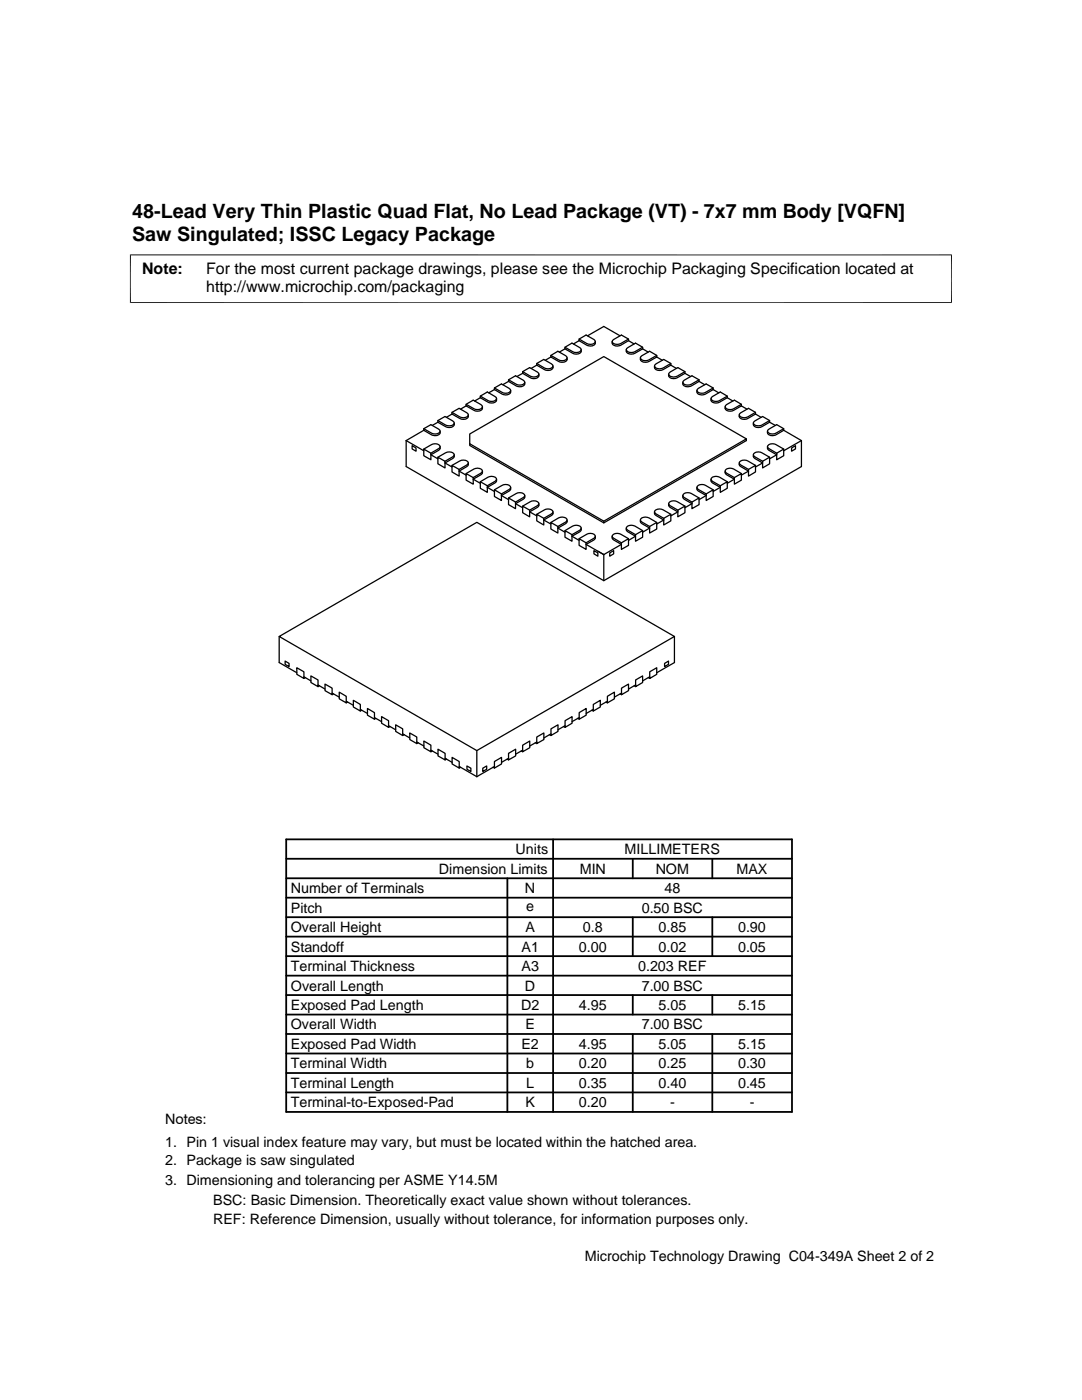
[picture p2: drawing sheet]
<svg xmlns="http://www.w3.org/2000/svg" width="216mm" height="279mm" viewBox="0 0 216 279" stroke-linecap="round" stroke-linejoin="round" font-family="sans-serif">
<g fill="none" stroke="#000" stroke-width=".25">
<path d="M95.8 79.4l1.6 .9a1.16 1.16 0 0 0 1.7-.4v-.4M95.8 79.1l1.6 .8a1.16 1.16 0 0 0 1.7-.4l-.3-.4-1.6-.9-1.4 .9v.3M95.8 79.4l-1.1 .6M98.7 77.7l1.5 1a1.18 1.18 0 0 0 1.7-.5v-.3M98.7 77.4l1.5 .9a1.16 1.16 0 0 0 1.7-.4l-.3-.4-1.5-.9-1.4 .8v.3M98.7 77.7l-1.2 .7M101.5 76.1l1.5 .9a1.2 1.2 0 0 0 1.7-.4v-.3M101.5 75.8l1.5 .9a1.16 1.16 0 0 0 1.7-.4l-.3-.4-1.5-.9-1.4 .8v.3M101.5 76.1l-1.2 .7M104.3 74.5l1.5 .9a1.16 1.16 0 0 0 1.7-.4v-.3M104.3 74.2l1.5 .9a1.19 1.19 0 0 0 1.7-.4l-.3-.4-1.5-.9-1.4 .8v.3M104.3 74.5l-1.2 .6"/>
<path d="M107.1 72.9l1.5 .9a1.16 1.16 0 0 0 1.7-.4v-.4M107.1 72.5l1.5 .9a1.21 1.21 0 0 0 1.7-.4l-.3-.4-1.5-.9-1.4 .8v.4M107.1 72.9l-1.1 .6M109.9 71.2l1.6 .9a1.16 1.16 0 0 0 1.7-.4v-.3M109.9 70.9l1.6 .9a1.16 1.16 0 0 0 1.7-.4l-.3-.4-1.6-.9-1.4 .8v.3M109.9 71.2l-1.1 .7M112.7 69.6l1.6 .9a1.16 1.16 0 0 0 1.7-.4v-.3M112.7 69.3l1.6 .9a1.16 1.16 0 0 0 1.7-.4l-.3-.4-1.6-.9-1.4 .8v.3M112.7 69.6l-1.1 .7M115.5 68l1.6 .9a1.18 1.18 0 0 0 1.7-.4v-.3M115.5 67.7l1.6 .9a1.16 1.16 0 0 0 1.7-.4l-.3-.4-1.6-.9-1.4 .8v.3M115.5 68l-1.1 .6"/>
<path d="M117.2 67l3.3-1.8 3.2 1.8M125.4 68l1.1 .6M125.4 68l-1.5 .9a1.2 1.2 0 0 1-1.7-.4v-.3M125.4 67.7l-1.5 .9a1.18 1.18 0 0 1-1.7-.4l.2-.4 1.6-.9 1.4 .8v.3M128.2 69.6l1.1 .7M128.2 69.6l-1.5 .9a1.18 1.18 0 0 1-1.7-.4v-.3M128.2 69.3l-1.5 .9a1.18 1.18 0 0 1-1.7-.4l.3-.4 1.5-.9 1.4 .8v.3M131 71.2l1.2 .7M131 71.2l-1.5 .9a1.18 1.18 0 0 1-1.7-.4v-.3M131 70.9l-1.5 .9a1.18 1.18 0 0 1-1.7-.4l.3-.4 1.5-.9 1.4 .8v.3M133.9 72.9l1.1 .6M133.9 72.9l-1.6 .9a1.2 1.2 0 0 1-1.7-.4v-.4"/>
<path d="M133.9 72.5l-1.6 .9a1.24 1.24 0 0 1-1.7-.4l.3-.4 1.5-.9 1.5 .8v.4M136.7 74.5l1.1 .6M136.7 74.5l-1.6 .9a1.06 1.06 0 0 1-1.7-.7M136.7 74.2l-1.6 .9a1.22 1.22 0 0 1-1.7-.4l.3-.4 1.6-.9 1.4 .8v.3M139.5 76.1l1.1 .7M139.5 76.1l-1.6 .9a1.19 1.19 0 0 1-1.7-.4v-.3M139.5 75.8l-1.6 .9a1.16 1.16 0 0 1-1.7-.4l.3-.4 1.6-.9 1.4 .8v.3M142.3 77.7l1.1 .7M142.3 77.7l-1.5 1a1.19 1.19 0 0 1-1.7-.5v-.3M142.3 77.4l-1.5 .9a1.16 1.16 0 0 1-1.7-.4l.2-.4 1.6-.9 1.4 .8v.3M145.1 79.4l1.1 .6M145.1 79.4l-1.5 .9a1.16 1.16 0 0 1-1.7-.4v-.4"/>
<path d="M145.1 79.1l-1.5 .8a1.16 1.16 0 0 1-1.7-.4l.3-.4 1.5-.9 1.4 .9v.3M81 87.9l3.6 2.1M81 87.9v5.2l39.5 22.8 39.4-22.8v-5.2M82.2 88.9l.8 .5v.6l-.8-.4zM84.6 89.6l1.4 .8v1.4l-1.4-.8zM84.6 89.6l1.5-.9a1.18 1.18 0 0 1 1.7 .4l-.3 .4-1.5 .9M84.6 85.6l1.5 .8a1.18 1.18 0 0 0 1.7-.4l-.3-.4-1.5-.8-1.4 .8v.3M84.6 85.9l-3.6 2M84.6 85.9l1.5 .9a1.22 1.22 0 0 0 1.7-.4v-.4M87.4 91.2l1.4 .9v1.3l-1.4-.8zM87.4 91.2l1.5-.8a1.18 1.18 0 0 1 1.7 .4l-.3 .4-1.5 .9M87.4 83.9l1.8 1a1.12 1.12 0 0 0 1.4-.5l-.3-.4-1.5-.9-1.4 .8v.4"/>
<path d="M87.4 84.3l1.5 .9a1.18 1.18 0 0 0 1.7-.4v-.4M87.4 84.3l-1.1 .6M87.8 89.1v.6l-.3 .2-1.5 .9 1.4 .8M90.2 92.9l1.4 .8v1.3l-1.4-.8zM90.2 92.9l1.6-.9a1.16 1.16 0 0 1 1.7 .4l-.3 .4-1.6 .9M90.2 82.3l1.6 .9a1.19 1.19 0 0 0 1.7-.4l-.3-.4-1.6-.9-1.4 .8v.3M90.2 82.6l1.6 .9a1.16 1.16 0 0 0 1.7-.4v-.3M90.2 82.6l-1.1 .7M90.6 90.8v.5l-.3 .2-1.5 .9 1.4 .8M93 94.5l1.4 .8v1.3l-1.4-.8zM93 94.5l1.6-.9a1.19 1.19 0 0 1 1.7 .4l-.3 .4-1.6 .9M93 81l1.6 .9a1.16 1.16 0 0 0 1.7-.4v-.3"/>
<path d="M93 80.7l1.6 .9a1.16 1.16 0 0 0 1.7-.4l-.3-.4-1.6-.9-1.4 .8v.3M93 81l-1.1 .7M93.5 92.4l-.1 .5-1.8 1.1 1.4 .8M93.7 86.6l26.8-15.4 28.4 16.4-28.4 16.4-26.8-15.4zM95.8 96.1l1.4 .8v1.4l-1.4-.8zM95.8 96.1l1.6-.9a1.21 1.21 0 0 1 1.7 .4l-.3 .5-1.6 .8M96.3 94l-.1 .5-.2 .2-1.6 .9 1.4 .9M98.7 97.7l1.4 .9v1.3l-1.4-.8zM98.7 97.7l1.5-.8a1.16 1.16 0 0 1 1.7 .4l-.3 .4-1.5 .9M99.1 95.6l-.1 .6-.2 .2-1.6 .9 1.5 .8M101.5 99.4l1.4 .8v1.3l-1.4-.8zM101.5 99.4l1.5-.9a1.16 1.16 0 0 1 1.7 .4l-.3 .4-1.5 .9"/>
<path d="M101.9 97.3l-.1 .5-.2 .2-1.5 .9 1.4 .8M104.7 98.9l-.1 .5-.2 .2-1.5 .9 1.4 .8M136.2 98.9l.1 .5 .2 .2 1.6 .9-1.4 .8M139.1 97.3v.5l.2 .2 1.6 .9-1.4 .8M139.5 99.4l-1.6-.9a1.16 1.16 0 0 0-1.7 .4l.3 .4 1.6 .9M140.9 98.6l1.4-.9v1.4l-1.4 .8zM141.9 95.6v.6l.3 .2 1.5 .9-1.4 .8M142.3 97.7l-1.5-.8a1.16 1.16 0 0 0-1.7 .4l.2 .4 1.6 .9M143.7 96.9l1.4-.8v1.4l-1.4 .8zM144.7 94l.1 .5 .2 .2 1.5 .9-1.4 .9M145.1 96.1l-1.5-.9a1.21 1.21 0 0 0-1.7 .4l.3 .5 1.5 .8M146.5 95.3l1.4-.8v1.3l-1.4 .8z"/>
<path d="M147.5 92.4l.1 .5 1.8 1.1-1.5 .8M147.9 81l1.2 .7M147.9 81l-1.5 .9a1.16 1.16 0 0 1-1.7-.4v-.3M147.9 80.7l-1.5 .9a1.16 1.16 0 0 1-1.7-.4l.3-.4 1.5-.9 1.4 .8v.3M147.9 94.5l-1.5-.9a1.19 1.19 0 0 0-1.7 .4l.3 .4 1.5 .9M148.9 87.6v.3l-28.4 16.5-26.8-15.5v-.3M149.4 93.7l1.3-.8v1.3l-1.3 .8zM150.3 90.8l.1 .5 .2 .2 1.6 .9-1.5 .8M150.7 82.6l-1.5 .9a1.16 1.16 0 0 1-1.7-.4v-.3M150.7 82.3l-1.5 .9a1.19 1.19 0 0 1-1.7-.4l.3-.4 1.6-.9 1.3 .8v.3M150.7 82.6l1.2 .7M150.7 92.9l-1.5-.9a1.16 1.16 0 0 0-1.7 .4l.3 .4 1.6 .9"/>
<path d="M152.2 92.1l1.4-.9v1.4l-1.4 .8zM153.1 89.1l.1 .6 .2 .2 1.6 .9-1.4 .8M153.6 84.3l-1.6 .9a1.16 1.16 0 0 1-1.7-.4v-.4M153.6 83.9l-1.9 1a1.12 1.12 0 0 1-1.4-.5l.3-.4 1.6-.9 1.4 .8v.4M153.6 84.3l1.1 .6M153.6 91.2l-1.6-.8a1.16 1.16 0 0 0-1.7 .4l.3 .4 1.6 .9M155 90.4l1.4-.8v1.4l-1.4 .8zM156.4 85.9l-1.6 .9a1.2 1.2 0 0 1-1.7-.4v-.4M156.4 85.6l-1.6 .8a1.16 1.16 0 0 1-1.7-.4l.3-.4 1.6-.8 1.4 .8v.3M156.4 89.6l-1.6-.9a1.16 1.16 0 0 0-1.7 .4l.3 .4 1.6 .9M156.4 85.9l3.5 2M157.9 89.4l.8-.5v.7l-.8 .4z"/>
<path d="M159.9 87.9l-3.5 2.1M104.3 101l1.4 .8v1.3l-1.4-.8zM104.3 101l1.5-.9a1.16 1.16 0 0 1 1.7 .4l-.3 .4-1.5 .9M107.1 102.6l1.4 .8v1.4l-1.4-.9zM107.1 102.6l1.5-.9a1.16 1.16 0 0 1 1.7 .5l-.3 .4-1.5 .8M107.5 100.5v.5l-.3 .3-1.5 .9 1.4 .8M109.9 104.3l1.4 .8v1.3l-1.4-.8zM109.9 104.3l1.6-.9a1.19 1.19 0 0 1 1.7 .4l-.3 .4-1.6 .9M110.3 102.2v.5l-1.8 1.1 1.4 .8M112.7 105.9l1.4 .8v1.3l-1.4-.8zM112.7 105.9l1.6-.9a1.21 1.21 0 0 1 1.7 .4l-.3 .4-1.6 .9M113.2 103.8l-.1 .5-.2 .2-1.6 .9 1.4 .8"/>
<path d="M115.5 107.5l1.4 .8v1.3l-1.4-.8zM115.5 107.5l1.6-.9a1.16 1.16 0 0 1 1.7 .4l-.3 .4-1.6 .9M116 105.4l-.1 .5-.2 .2-1.6 .9 1.4 .8M118.5 109.9l.8 .4v.7l-.8-.5zM118.8 107l-.1 .5-.2 .3-1.6 .8 3.6 2.1M120.5 104v.4M120.5 110.7v5.2M121.7 110.3l.7-.4v.6l-.7 .5zM122.2 107v.5l.2 .3 1.6 .8-3.5 2.1M124 108.3l1.4-.8v1.3l-1.4 .8zM125 105.4v.5l.3 .2 1.5 .9-1.4 .8M125.4 107.5l-1.5-.9a1.18 1.18 0 0 0-1.7 .4l.2 .4 1.6 .9"/>
<path d="M126.8 106.7l1.4-.8v1.3l-1.4 .8zM127.8 103.8v.5l.3 .2 1.5 .9-1.4 .8M128.2 105.9l-1.5-.9a1.22 1.22 0 0 0-1.7 .4l.3 .4 1.5 .9M129.6 105.1l1.4-.8v1.3l-1.4 .8zM130.6 102.2l.1 .5 1.7 1.1-1.4 .8M131 104.3l-1.5-.9a1.2 1.2 0 0 0-1.7 .4l.3 .4 1.5 .9M132.4 103.4l1.5-.8v1.3l-1.5 .9zM133.4 100.5v.3l.3 .5 1.6 .9-1.4 .8M133.9 102.6l-1.6-.9a1.2 1.2 0 0 0-1.7 .5l.3 .4 1.5 .8M135.3 101.8l1.4-.8v1.3l-1.4 .8zM136.7 101l-1.6-.9a1.2 1.2 0 0 0-1.7 .4l.3 .4 1.6 .9M138.1 100.2l1.4-.8v1.3l-1.4 .8z"/>
<path d="M55.7 127v5.2l3.5 2.1M55.7 127l39.4-22.8 39.5 22.8-39.5 22.8zM56.9 131.9l.8 .5v.6l-.8-.4zM59.2 133.3l1.4 .8v1.3l-1.4-.8zM60.6 135.1l1.4 .8M60.9 135.2l-.3 .2M62 134.9l1.5 .8v1.3l-1.5-.8zM63.5 136.7l1.4 .8M63.7 136.9l-.2 .1M64.9 136.5l1.4 .8v1.3l-1.4-.8zM66.3 138.3l1.4 .8M66.5 138.5l-.2 .1"/>
<path d="M67.7 138.1l1.4 .9v1.3l-1.4-.8zM69.1 140l1.4 .8M70.5 139.8l1.4 .8v1.3l-1.4-.8zM121.2 139l1.4-.9v1.4l-1.4 .8zM121.2 140l-1.4 .8M123.7 138.5l.3 .1M124 137.3l1.4-.8v1.3l-1.4 .8zM124 138.3l-1.4 .8M126.6 136.9l.2 .1M126.8 135.7l1.4-.8v1.3l-1.4 .8zM126.8 136.7l-1.4 .8M129.4 135.2l.2 .2"/>
<path d="M129.6 134.1l1.4-.8v1.3l-1.4 .8zM129.6 135.1l-1.4 .8M132.6 132.4l.8-.5v.7l-.8 .4zM134.6 127v5.2l-3.6 2.1M69.4 140.1l-.3 .2M71.9 141.6l1.4 .8M72.2 141.7l-.3 .2M73.3 141.4l1.4 .8v1.3l-1.4-.8zM74.7 143.2l1.4 .8M75 143.4l-.3 .1M76.1 143l1.4 .8v1.4l-1.4-.9zM77.5 144.8l1.5 .8"/>
<path d="M77.8 145l-.3 .2M79 144.7l1.3 .8v1.3l-1.3-.8zM80.3 146.5l1.5 .8M80.6 146.6l-.3 .2M81.8 146.3l1.4 .8v1.3l-1.4-.8zM83.2 148.1l1.4 .8M83.5 148.3l-.3 .1M84.6 147.9l1.4 .8v1.3l-1.4-.8zM86 149.7l1.4 .8M86.3 149.9l-.3 .1M87.4 149.5l1.4 .8v1.4l-1.4-.8zM88.8 151.3l1.4 .8"/>
<path d="M89.1 151.5l-.3 .2M90.2 151.2l1.4 .8v1.3l-1.4-.8zM91.6 153l3.5 2M91.9 153.1l-.3 .2M93.2 152.9l.8 .4v.7l-.8-.5zM95.1 149.8v5.2M96.3 153.3l.8-.4v.6l-.8 .5zM98.4 153.1l.3 .2M98.7 152l1.4-.8v1.3l-1.4 .8zM98.7 153l-3.6 2M101.2 151.5l.3 .2M101.5 150.3l1.4-.8v1.4l-1.4 .8z"/>
<path d="M101.5 151.3l-1.4 .8M104 149.9l.3 .1M104.3 148.7l1.4-.8v1.3l-1.4 .8zM104.3 149.7l-1.4 .8M106.8 148.3l.3 .1M107.1 147.1l1.4-.8v1.3l-1.4 .8zM107.1 148.1l-1.4 .8M109.6 146.6l.3 .2M109.9 145.5l1.4-.8v1.3l-1.4 .8zM109.9 146.5l-1.4 .8M112.5 145l.3 .2M112.8 143.8l1.4-.8v1.3l-1.4 .9z"/>
<path d="M112.8 144.8l-1.5 .8M115.3 143.4l.3 .1M115.6 142.2l1.4-.8v1.3l-1.4 .8zM115.6 143.2l-1.4 .8M118.1 141.7l.3 .2M118.4 140.6l1.4-.8v1.3l-1.4 .8zM118.4 141.6l-1.4 .8M120.9 140.1l.3 .2"/>
</g>
<g fill="none" stroke="#000" stroke-width=".36">
<path d="M57.1 179.2h100.9M57.1 175.3h100.9M57.1 171.4h100.9M57.1 167.5h100.9v54.4h-100.9zM101.2 175.3v46.6M110.4 167.5v54.4M126.3 171.4v3.9M142.1 171.4v3.9M57.1 186.9h100.9M57.1 183h100.9M57.1 198.6h100.9M57.1 194.7h100.9"/>
<path d="M57.1 190.8h100.9M126.3 183v7.8M126.3 198.6v3.9M142.1 183v7.8M142.1 198.6v3.9M57.1 214.1h100.9M57.1 206.4h100.9M57.1 202.5h100.9M57.1 210.2h100.9M57.1 218h100.9M126.3 206.4v15.5M142.1 206.4v15.5"/>
</g>
<path d="M26 50.8v9.7M189.9 50.8v9.7M189.9 50.9h-164M25.9 60.4h164" fill="none" stroke="#000" stroke-width=".2"/>
<g font-size="3.9">
<text x="26.4" y="43.5">48-Lead Very Thin Plastic Quad Flat, No Lead Package (VT) - 7x7 mm Body [VQFN]</text>
<text x="26.4" y="48">Saw Singulated; ISSC Legacy Package</text>
</g>
<g font-size="3.2">
<text x="28.4" y="54.6">Note:</text>
<text x="41.1" y="54.6">For the most current package drawings, please see the Microchip Packaging Specification located at</text>
<text x="41.1" y="58.3">http://www.microchip.com/packaging</text>
</g>
<g font-size="2.9">
<text x="102.9" y="170.5">Units</text>
<text x="124.6" y="170.5">MILLIMETERS</text>
<text x="58" y="178.2">Number of Terminals</text>
<text x="87.6" y="174.4">Dimension Limits</text>
<text x="104.8" y="178.2">N</text>
<text x="115.7" y="174.4">MIN</text>
<text x="130.8" y="174.4">NOM</text>
<text x="132.6" y="178.2">48</text>
<text x="147" y="174.4">MAX</text>
<text x="58" y="182.1">Pitch</text>
<text x="105" y="181.8">e</text>
<text x="128" y="182.1">0.50 BSC</text>
<text x="58" y="186">Overall Height</text>
<text x="58" y="189.9">Standoff</text>
<text x="104.1" y="189.9">A1</text>
<text x="104.8" y="186">A</text>
<text x="115.5" y="189.9">0.00</text>
<text x="116.3" y="186">0.8</text>
<text x="131.4" y="186">0.85</text>
<text x="131.4" y="189.9">0.02</text>
<text x="147.3" y="186">0.90</text>
<text x="147.3" y="189.9">0.05</text>
<text x="58" y="193.8">Terminal Thickness</text>
<text x="58" y="197.7">Overall Length</text>
<text x="104.1" y="193.8">A3</text>
<text x="104.8" y="197.7">D</text>
<text x="127.3" y="193.8">0.203 REF</text>
<text x="128" y="197.7">7.00 BSC</text>
<text x="58" y="201.6">Exposed Pad Length</text>
<text x="104" y="201.6">D2</text>
<text x="115.5" y="201.6">4.95</text>
<text x="131.4" y="201.6">5.05</text>
<text x="147.3" y="201.6">5.15</text>
<text x="58" y="205.4">Overall Width</text>
<text x="58" y="209.3">Exposed Pad Width</text>
<text x="104" y="209.3">E2</text>
<text x="104.8" y="205.4">E</text>
<text x="115.5" y="209.3">4.95</text>
<text x="128" y="205.4">7.00 BSC</text>
<text x="131.4" y="209.3">5.05</text>
<text x="147.3" y="209.3">5.15</text>
<text x="58" y="213.2">Terminal Width</text>
<text x="105" y="213.2">b</text>
<text x="115.5" y="213.2">0.20</text>
<text x="131.4" y="213.2">0.25</text>
<text x="147.3" y="213.2">0.30</text>
<text x="58" y="217.1">Terminal Length</text>
<text x="58" y="221">Terminal-to-Exposed-Pad</text>
<text x="104.8" y="221">K</text>
<text x="105" y="217.1">L</text>
<text x="115.5" y="221">0.20</text>
<text x="115.5" y="217.1">0.35</text>
<text x="131.4" y="217.1">0.40</text>
<text x="133.7" y="221">-</text>
<text x="147.3" y="217.1">0.45</text>
<text x="149.6" y="221">-</text>
<text x="32.9" y="224.3">Notes:</text>
<text x="32.9" y="228.9">1. Pin 1 visual index feature may vary, but must be located within the hatched area.</text>
<text x="32.9" y="232.6">2. Package is saw singulated</text>
<text x="32.9" y="236.5">3. Dimensioning and tolerancing per ASME Y14.5M</text>
<text x="42.5" y="244.3">REF: Reference Dimension, usually without tolerance, for information purposes only.</text>
<text x="42.5" y="240.6">BSC: Basic Dimension. Theoretically exact value shown without tolerances.</text>
<text x="116.7" y="251.7">Microchip Technology Drawing C04-349A Sheet 2 of 2</text>
</g>
</svg>
